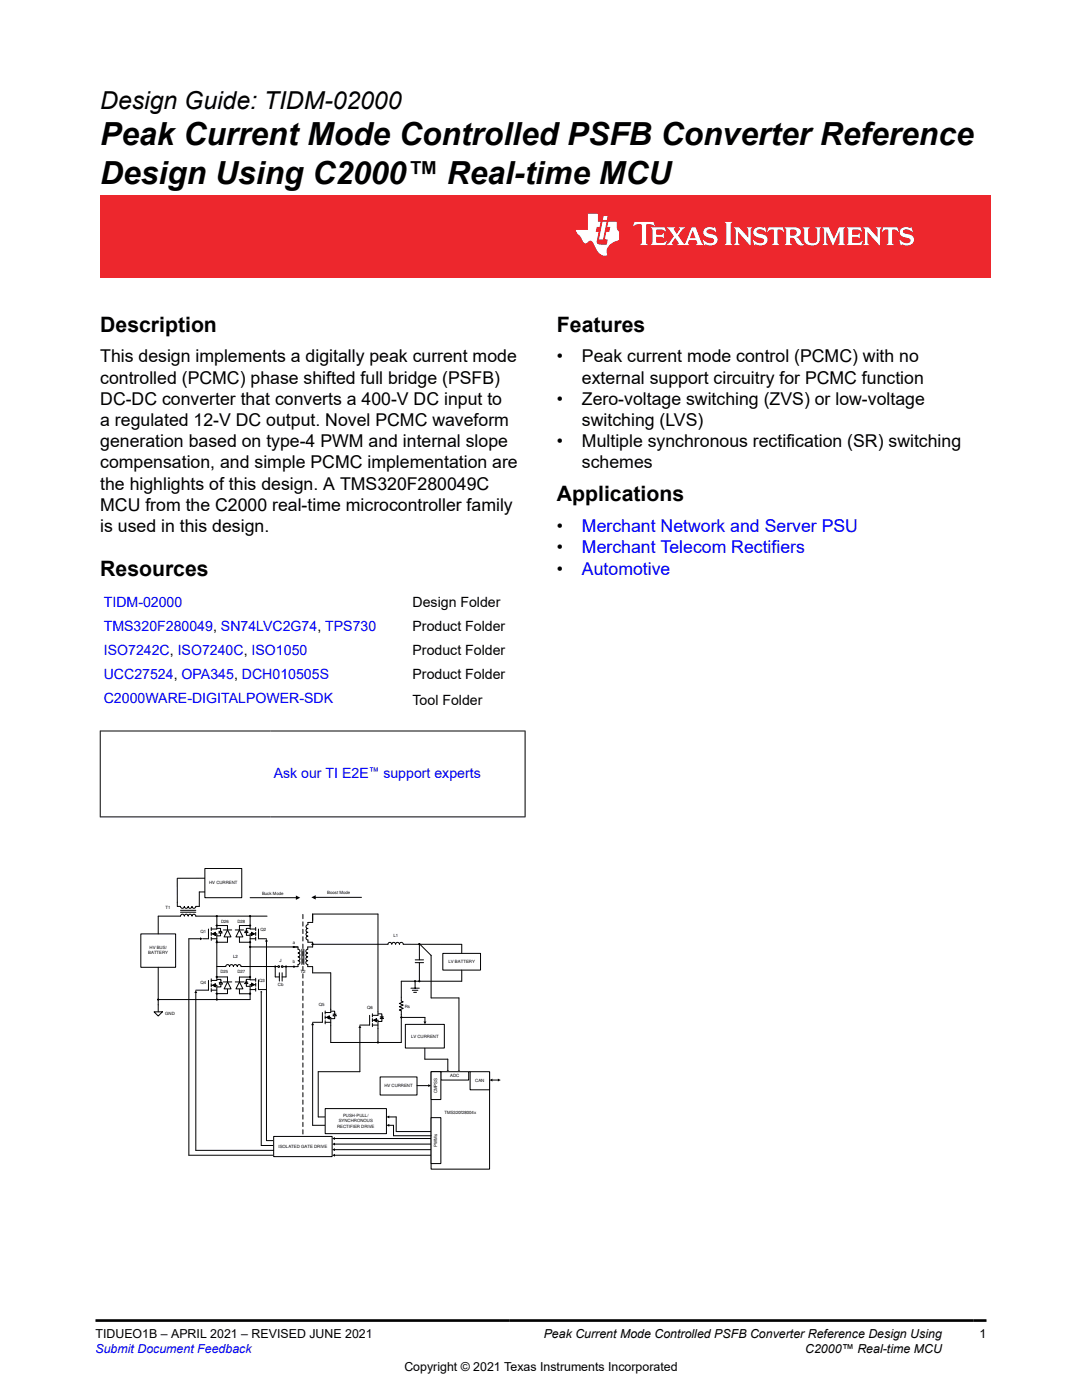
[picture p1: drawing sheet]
<svg xmlns="http://www.w3.org/2000/svg" width="216mm" height="279mm" viewBox="0 0 216 279" stroke-linecap="round" stroke-linejoin="round" font-family="sans-serif">
<path d="M20 39h177.8v16.4h-177.8z" fill="#ed272d"/>
<g fill="#fff">
<path d="M144.6 44.3h1.6l-.4 .3v.2v3.5v.3l.4 .3h-1.6l.3-.3v-.3v-3.5v-.2z"/>
<path d="M146.4 45.4h1.1l1.8 2v-1.7l-.3-.3h1.1l-.3 .5v3.1l-2.5-2.7v2l.3 .6h-1.2l.4-.6v-2.4z"/>
<path d="M150.6 45.7a1.86 1.86 0 0 1 1.9-.2l.2-.1 .1 .9a1.37 1.37 0 0 0-1.8-.3v.4l.4 .2a1.88 1.88 0 0 1 1.7 .9 1.37 1.37 0 0 1-.6 1.4 1.37 1.37 0 0 1-1.5-.1h-.2l-.3 .1-.2-1.1a1.46 1.46 0 0 0 2.1 .4v-.4l-.5-.3a1.47 1.47 0 0 1-1.6-1.1z"/>
<path d="M153.4 45.4h2.8l.2 .9a.95 .95 0 0 0-1.2-.4l-.1 2.4 .1 .3 .3 .3h-1.5l.4-.3v-.3v-2.3l-.2-.2a.95 .95 0 0 0-1 .5z"/>
<path d="M160.1 45.4h1.5l-.4 .5v1.8a.92 .92 0 0 0 .9 .8 .92 .92 0 0 0 1-.8v-1.8l-.4-.5h1.2l-.3 .3a5.2 5.2 0 0 1-.3 2.9 1.97 1.97 0 0 1-2.7-.3l-.1-2.4z"/>
<path d="M164.1 45.4h1.3l1 2.3 1-2.3h1.3l-.4 .5v2.4v.3l.4 .3h-1.5l.3-.6v-2.2l-1.2 2.9-1.4-2.9v2.2l.3 .6h-1.1l.3-.6v-2.4z"/>
<path d="M168.9 45.4h2.8l.3 .8h-.1l-.7-.4-1.1 .1-.1 1 1.2-.1 .4-.2v1l-.4-.3h-1.2l.1 1.1 .2 .1a1.76 1.76 0 0 0 1.8-.5l.1 .1-.4 .8h-2.9l.3-.3 .1-.3v-2.4l-.1-.2z"/>
<path d="M172.3 45.4h1l1.8 2v-1.7l-.3-.3h1.1l-.3 .5v3.1l-2.5-2.7v2l.3 .6h-1.1l.3-.6v-2.4z"/>
<path d="M176.2 45.4h2.9l.2 .9a.95 .95 0 0 0-1.3-.4v2.4v.3l.4 .3h-1.5l.3-.3 .1-.3v-2.3l-.3-.2a.95 .95 0 0 0-1 .5z"/>
<path d="M179.8 45.7a1.86 1.86 0 0 1 1.9-.2l.2-.1 .2 .9-.3-.2a1.02 1.02 0 0 0-1.6 .1l.2 .3 .3 .1a1.88 1.88 0 0 1 1.6 .9 1.37 1.37 0 0 1-.6 1.4 1.37 1.37 0 0 1-1.5-.1h-.2l-.3 .1-.3-1 .1-.1a1.45 1.45 0 0 0 2.1 .4v-.4l-.5-.3a1.46 1.46 0 0 1-1.6-1.1z"/>
<path d="M126.6 44.3l-.3 .8 .1 .1a1.59 1.59 0 0 1 1.7-.3v3.4l-.4 .6h1.6l-.4-.6v-3.3v-.1l.3-.1a1.81 1.81 0 0 1 1.5 .3l-.3-.8zM129.8 45.4l.4 .5v2.4l-.1 .3-.3 .3h2.9l.4-.8-.1-.1-.2 .3a2.48 2.48 0 0 1-1.8 .1v-1.1h1.1l.4 .3v-1l-.4 .2-1.1 .1v-1l1.2-.1 .6 .4h.1l-.3-.8zM133 45.4l1.5 1.7-.9 1.2-.6 .6h1.3l-.2-.3 .6-1.1 .7 1.1-.3 .3h2.5l-.3-.3 .2-.7h1.4l.2 .7-.2 .3h1.5l-.4-.5-1.2-3h-.8l-1.1 2.8-.3 .5-1.3-1.7 .8-1.1 .6-.5h-1.3l.3 .3-.7 1-.6-1 .3-.3zM138.2 46l.6 1.5h-1.2zM140.6 45.7a1 1 0 0 0-.2 1.1 1 1 0 0 0 .9 .6l1 .2a.48 .48 0 0 1 .2 .5 .48 .48 0 0 1-.4 .4 1.69 1.69 0 0 1-1.8-.7l.2 1.1 .2-.1a2 2 0 0 0 2.4-.5 1.08 1.08 0 0 0-1-1.5l-.9-.3-.2-.3a1.1 1.1 0 0 1 1.9 .1l-.2-.9-.3 .1-.4-.2a1.51 1.51 0 0 0-1.4 .4z"/>
<path d="M117.3 42.6v3.3h-2.4a1.96 1.96 0 0 0 .9 1.2l.2 .3a1.42 1.42 0 0 0 .9 1.2l.2-.1a.69 .69 0 0 1 .6-.4 .69 .69 0 0 1 .7 .4l.4 .9a1.93 1.93 0 0 0 2.4 1.5 2.02 2.02 0 0 1 1.5-2.7l.8-.3v-1.7a1.85 1.85 0 0 1-.4-2h-1.7l-.2 1.1h.6l-.2 1h-.6l-.2 1.1v.3l.5 .1-.2 1h-.8a.85 .85 0 0 1-1.2-.7l.3-1.8h-.5l.2-1h.5l.3-1.1h-.6v-1.6zM120.2 44.2l-.7 3.6h.8l.7-3.6zM120.4 43.1l-.1 .8h.8l.1-.8z"/>
<path d="M156.5 45.4l.4 .5v2.4l-.1 .3-.3 .3h1.5l-.3-.3v-1.1a.87 .87 0 0 1 1.1 .7 1.03 1.03 0 0 0 1.6 .6 1.9 1.9 0 0 1-1.1-1.2l-.4-.3a.94 .94 0 0 0 .9-1 .94 .94 0 0 0-.9-.9zM157.8 45.8h.1a.78 .78 0 0 1 1.1 .6 .61 .61 0 0 1-.7 .6h-.6z"/>
</g>
<path d="M19.9 145.9h84.9M20 145.8v17.3M104.8 145.8v17.3M19.9 163h84.9M35.4 175.3v4.8M31.6 199.5h18.3M49.9 189h9.5M62.4 192.9v1.3h3.6M89.4 211.4v2.3" fill="none" stroke="#000" stroke-width=".2"/>
<path d="M89.1 213.6h.5l-.2 .3z" fill="#000"/>
<path d="M60.4 182.5v44.4" fill="none" stroke="#000" stroke-width=".2" stroke-dasharray=".9 .6"/>
<path d="M28.1 186.4h6.9v6.6h-6.9z" fill-rule="evenodd" fill="#fff"/>
<path d="M28.1 186.4h6.9v6.6h-6.9z" fill="none" stroke="#000" stroke-width=".2"/>
<circle cx="55.6" cy="192.9" r=".17" fill="#fff"/>
<circle cx="55.6" cy="192.9" r=".17" fill="none" stroke="#000" stroke-width=".2"/>
<circle cx="56.3" cy="192.9" r=".17" fill="#fff"/>
<g fill="none" stroke="#000" stroke-width=".2">
<path d="M62.4 182.4v1.3M62.4 188v1M80.1 195.8h3.6M91.6 199.2v14.5M80.1 202.5l-.1 5.5h-14"/>
<circle cx="56.3" cy="192.9" r=".17"/>
</g>
<path d="M91.3 213.7h.5l-.2 .2z" fill="#000"/>
<path d="M88.4 190.3h7.5v3.3h-7.5z" fill-rule="evenodd" fill="#fff"/>
<path d="M52.1 198v30.6h2.5M88.4 190.3h7.5v3.3h-7.5zM37.7 230.6h16.9M53.2 227.6h1.4" fill="none" stroke="#000" stroke-width=".2"/>
<path d="M51.9 198l.2-.2 .3 .2z" fill="#000"/>
<path d="M54.6 226.8h11.7v4h-11.7z" fill-rule="evenodd" fill="#fff"/>
<path d="M63.5 213.9v9h1.3M54.6 226.8h11.7v4h-11.7zM62.4 224.6h2.5M79.1 225.8h6.9" fill="none" stroke="#000" stroke-width=".2"/>
<path d="M80.9 204.4h7.8v4.8h-7.8z" fill-rule="evenodd" fill="#fff"/>
<path d="M80.1 203h4.7M80.9 204.4h7.8v4.8h-7.8z" fill="none" stroke="#000" stroke-width=".2"/>
<path d="M75.8 214.9h7.4v3.6h-7.4z" fill-rule="evenodd" fill="#fff"/>
<path d="M75.8 214.9h7.4v3.6h-7.4z" fill="none" stroke="#000" stroke-width=".2"/>
<path d="M86 213.9h11.7v19.4h-11.7z" fill-rule="evenodd" fill="#fff"/>
<path d="M86 213.9h11.7v19.4h-11.7z" fill="none" stroke="#000" stroke-width=".2"/>
<path d="M88 213.9h5.5v1.6h-5.5z" fill-rule="evenodd" fill="#fff"/>
<path d="M88 213.9h5.5v1.6h-5.5z" fill="none" stroke="#000" stroke-width=".2"/>
<path d="M86 213.9h2v5.5h-2z" fill-rule="evenodd" fill="#fff"/>
<path d="M86 213.9h2v5.5h-2zM78.5 224.6v2.1M79.1 222.9v2.9" fill="none" stroke="#000" stroke-width=".2"/>
<path d="M64.9 221.2h12.2v5h-12.2z" fill-rule="evenodd" fill="#fff"/>
<path d="M40.9 178h-1.1M41.2 175.3h-5.8M64.9 221.2h12.2v5h-12.2z" fill="none" stroke="#000" stroke-width=".2"/>
<path d="M40.9 173.3h7.3v5.9h-7.3z" fill-rule="evenodd" fill="#fff"/>
<path d="M40.9 173.3h7.3v5.9h-7.3zM43.3 182.9v1.8M66.1 201.8h.7v.6l-.4 .3h.7l-.3-.3M66.4 202.4h.7M66.8 202.8v.5h-.7" fill="none" stroke="#000" stroke-width=".2"/>
<path d="M93.8 213.9h3.9v3.6h-3.9z" fill-rule="evenodd" fill="#fff"/>
<g fill="none" stroke="#000" stroke-width=".2">
<path d="M49.9 179.2h9.2M62.9 179.1h9.2M31.6 182.8v3.6M31.6 193v7.5M40 187.4h-2.3v43.2M41.6 185.4v2h-1.1M42.2 186.4h1.1v1.6M42.2 187.4h1.1M42.2 185.1v.6M42.2 186.1v.6M42.2 187v.7M42.4 186.4l.6-.3v.6z"/>
<path d="M43.3 184.7v.7h-1.1M43.3 185.3h.7v.6l-.3 .3h.6l-.3-.3M43.3 195.5h.8v.6M43.7 185.9h.6M43.7 196.1h.7M43.7 196.4l.4-.3 .3 .3zM44 186.2v.6h-.7M44.1 196.4v.6h-.8M45.4 184.7v3.3M48.8 196h.7M48.8 185.8h.7M49.1 196.3v.5h.8"/>
<path d="M49.1 196l.4 .3h-.7zM49.2 186.2v.5h.7M49.9 195.4h-.8v.6M49.9 185.3h-.7v.5l-.4 .3h.7l-.3-.3M83.8 188.5l2.2 2.2M86 190.6v8.6h5.6M92.1 188.5v1.7M75.5 202.3h.7v.6l-.3 .4h.6l-.3-.3M75.9 202.9h.6M76.2 203.3v.5h-.7M84.8 209.2v2.2h4.6M93.8 213.9h3.9v3.6h-3.9z"/>
</g>
<path d="M59 178.7l.9 .5-.9 .4zM62.1 179.1l.9-.4v.8zM39.9 187.1l.6 .3-.6 .2zM42.4 186.4l.6-.3v.6z" fill="#000"/>
<path d="M45.4 185.6l.7 1.4h-1.4z" fill="#fff"/>
<g fill="none" stroke="#000" stroke-width=".2">
<path d="M43.3 184.7h2.1M43.3 188h2.1M44.6 185.6h1.6M45.4 185.6l.7 1.4h-1.4zM47.8 184.7v3.3M49.9 184.7v.7h1.1M49.9 187.4h1.1M50.2 186.1l.5 .3-.5 .3zM51 186.4h-1.1v8.5M51 185.1v.6M51 186.1v.6M51 187v.7"/>
<path d="M51.6 185.4v2h1.6"/>
</g>
<path d="M50.2 186.1l.5 .3-.5 .3z" fill="#000"/>
<path d="M47.8 185.6l.7 1.4h-1.4z" fill="#fff"/>
<g fill="none" stroke="#000" stroke-width=".2">
<path d="M41.6 195.7v1.9h-2.5M42.2 196.6h1.1v2.9M42.2 197.6h1.1M42.2 195.3v.7M42.2 196.3v.7M42.2 197.3v.6M42.4 196.6l.6-.3v.7zM43.1 184.7h.2M43.1 188h.2M43.3 195h2.1v3.3h-2.1M43.3 187.7v8h-1.1M43.3 192.9h1.7a.38 .38 0 0 1 .4-.4 .38 .38 0 0 1 .4 .4 .38 .38 0 0 1 .4-.4 .38 .38 0 0 1 .4 .4 .38 .38 0 0 1 .4-.4 .38 .38 0 0 1 .3 .4 .38 .38 0 0 1 .4-.4 .38 .38 0 0 1 .4 .4h7.3"/>
<path d="M46.9 185.6h1.7M47.8 185.6l.7 1.4h-1.4zM47.8 184.7h2.1M47.8 188h2.1M49.8 189h.1M49.9 194.9v.6h1.1M49.9 197.5h1.1M49.9 195h-2.1v3.3h2.1M50.2 196.2l.5 .3-.5 .3zM51 196.5h-1.1v3M51 195.2v.7M51 196.2v.6"/>
<path d="M51 197.2v.6M51.6 195.5v2h1.6M53.2 187.8v39.8M54.9 192.9v2.1h.8M55.7 194.1v1.7M56.3 194.1v1.7M56.9 192.9h.2v2.1h-.8"/>
</g>
<g fill="#000">
<path d="M42.4 196.6l.6-.3v.7zM50.2 196.2l.5 .3-.5 .3zM53.2 187.3l.3 .6h-.6z"/>
<circle cx="43.3" cy="184.7" r=".21"/>
<circle cx="43.3" cy="188" r=".21"/>
<circle cx="49.9" cy="184.7" r=".21"/>
<circle cx="49.9" cy="188" r=".21"/>
<circle cx="49.9" cy="195" r=".21"/>
<circle cx="49.9" cy="198.3" r=".21"/>
<circle cx="49.9" cy="189" r=".21"/>
<circle cx="54.9" cy="192.9" r=".21"/>
<circle cx="57.1" cy="192.9" r=".21"/>
</g>
<path d="M45.4 196l.7 1.4h-1.4z" fill="#fff"/>
<path d="M44.6 196h1.6M45.4 196l.7 1.4h-1.4z" fill="none" stroke="#000" stroke-width=".2"/>
<path d="M47.8 196l.7 1.4h-1.4z" fill="#fff"/>
<g fill="none" stroke="#000" stroke-width=".2">
<path d="M39.8 178v2.9h-.7a.38 .38 0 0 1-.4 .4 .38 .38 0 0 1-.4-.4 .38 .38 0 0 1-.4 .4 .38 .38 0 0 1-.4-.4 .38 .38 0 0 1-.3 .4 .38 .38 0 0 1-.4-.4 .38 .38 0 0 1-.4 .4 .38 .38 0 0 1-.4-.4h-.6v-.8M31.6 182.8h4.4a.38 .38 0 0 1 .4-.3 .38 .38 0 0 1 .4 .3 .38 .38 0 0 1 .4-.3 .38 .38 0 0 1 .3 .3 .38 .38 0 0 1 .4-.3 .38 .38 0 0 1 .4 .3 .38 .38 0 0 1 .4-.3 .38 .38 0 0 1 .4 .3h14.2M36 182.1h3.1M36 181.7h3.1M39.1 198.1v31.5h15.5M43.1 195h.2M43.1 198.3h.2M43.1 199.5h.2M46.9 196h1.7M47.8 196l.7 1.4h-1.4zM49.9 182.8v1.9M62.4 188.5h15a.38 .38 0 0 1 .4-.4 .38 .38 0 0 1 .4 .4 .38 .38 0 0 1 .4-.4 .38 .38 0 0 1 .3 .4 .38 .38 0 0 1 .4-.4 .38 .38 0 0 1 .4 .4 .38 .38 0 0 1 .4-.4 .38 .38 0 0 1 .4 .4h11.6"/>
<path d="M62.4 182.4h13v20.2h-1.1M66 194.2v7.9h-1.1M80.1 195.8v4l.4 .1-.8 .4 .8 .3-.8 .3 .8 .3-.8 .4 .4 .1v.8M82 197.2h1.7M82.3 197.6h1.1M82.5 198h.6M82.7 195.8h.1v1.4M82.8 192.1h1.7M82.8 191.6h1.7M83.5 188.4h.2v3.2M83.7 192.1v3.7M92.1 193.6v2.2h-8.6"/>
<path d="M62.4 204.5v20.1M64.3 202.1v1.9h-1.9M64.9 203h1.1v5M64.9 204h1.1M64.9 201.8v.6M64.9 202.7v.7M64.9 203.7v.6M65.2 203l.5-.3v.7zM71.8 205.1v8.8h-8.3M73.8 202.6v2h-2M74.3 203.6h1.1v4.4h-.1M74.3 204.6h1.1"/>
<path d="M74.3 202.3v.6M74.3 203.3v.6M74.3 204.3v.6M74.6 203.6l.5-.3v.6zM80 203h.1M84.8 203v.9M66.8 227.2h19.4M66.8 228.3h19.4M66.8 229.4h19.4M66.8 230.6h19.4"/>
</g>
<g fill="#000">
<path d="M39.1 197.6l.3 .6h-.6zM62.4 204l.3 .6h-.6zM65.2 203l.5-.3v.7zM71.8 204.6l.3 .5h-.6zM74.6 203.6l.5-.3v.6zM84.5 203.9h.6l-.3 .5zM66.3 227.2l.5-.3v.6zM66.3 228.3l.5-.3v.6zM66.3 229.4l.5-.2v.5zM66.3 230.6l.5-.3v.5z"/>
<circle cx="43.3" cy="195" r=".21"/>
<circle cx="43.3" cy="198.3" r=".21"/>
<circle cx="43.3" cy="199.5" r=".21"/>
<circle cx="43.3" cy="182.8" r=".21"/>
<circle cx="49.9" cy="182.8" r=".21"/>
<circle cx="82.8" cy="195.8" r=".21"/>
<circle cx="83.7" cy="195.8" r=".21"/>
<circle cx="83.7" cy="188.4" r=".21"/>
<circle cx="75.4" cy="208" r=".21"/>
<circle cx="80.1" cy="203" r=".21"/>
</g>
<path d="M86 223.1h2v9.1h-2z" fill-rule="evenodd" fill="#fff"/>
<g fill="none" stroke="#000" stroke-width=".2">
<path d="M31.4 199.5h.2M58.5 189h1v.4a.38 .38 0 0 1 .3 .4 .38 .38 0 0 1-.3 .4 .38 .38 0 0 1 .3 .4 .38 .38 0 0 1-.3 .4 .38 .38 0 0 1 .3 .3 .38 .38 0 0 1-.3 .4 .38 .38 0 0 1 .3 .4 .38 .38 0 0 1-.3 .4v.4h-3M60.2 189.4v3.1M60.6 189.4v3.1M62.2 188.5h.2M62.4 189h-1v.4a.38 .38 0 0 0-.4 .4 .38 .38 0 0 0 .4 .4 .38 .38 0 0 0-.4 .4 .38 .38 0 0 0 .4 .4 .38 .38 0 0 0-.4 .3 .38 .38 0 0 0 .4 .4 .38 .38 0 0 0-.4 .4 .38 .38 0 0 0 .4 .4v.4h1M62.4 182.4v1.7h-1v.4a.38 .38 0 0 0-.3 .4 .38 .38 0 0 0 .3 .4 .38 .38 0 0 0-.3 .4 .38 .38 0 0 0 .3 .4 .38 .38 0 0 0-.3 .3 .38 .38 0 0 0 .3 .4 .38 .38 0 0 0-.3 .4 .38 .38 0 0 0 .3 .4v.4h1M30.7 201.9h1.7l-.8 .9zM31.6 200.5v1.4M83.2 216.7h2.3M98.2 215.5h1.2M77.6 222.9h1.5"/>
<path d="M77.6 224.6h.9M78.5 226.7h7.5M86 223.1h2v9.1h-2z"/>
</g>
<g fill="#000">
<path d="M85.5 216.4l.5 .3-.5 .2zM97.7 215.5l.6-.2v.5zM99.3 215.3l.6 .2-.6 .3zM77.1 222.9l.6-.3v.6zM77.1 224.6l.6-.3v.6z"/>
<circle cx="31.6" cy="199.5" r=".21"/>
<circle cx="58.6" cy="189" r=".21"/>
<circle cx="58.7" cy="192.9" r=".21"/>
<circle cx="62.4" cy="188.5" r=".21"/>
</g>
<path d="M27.7 3.7l-.2 .6 .5-.3h.6v.2v2.2l-.2 .3h1l-.2-.3v-2.2v-.2h.5l.5 .3-.1-.6zM29.8 4.4l.2 .4v1.6l-.2 .3h1.9l.1-.6a1.08 1.08 0 0 1-1.3 .2v-.6h.6l.4 .1v-.6l-.4 .2h-.6v-.6l.2-.1a1 1 0 0 1 1 .3l-.1-.6zM31.8 4.4l1 1.2-1 1.1h.9l-.2-.2 .4-.7 .5 .7-.2 .2h1.6l-.2-.2 .1-.4h1l.1 .4-.1 .2h.9l-.2-.3-.8-2h-.5l-1 2.2-.8-1.1 .9-1.1h-.8l.2 .2-.5 .7-.3-.7 .1-.2zM35.2 4.8l.4 1h-.8zM36.8 4.6a.65 .65 0 0 0-.2 .7 .65 .65 0 0 0 .6 .4l.7 .2 .1 .2a.79 .79 0 0 1-.7 .4 .79 .79 0 0 1-.7-.5l.1 .7 .2-.1a.93 .93 0 0 0 1.1 .1 .93 .93 0 0 0 .4-.9 1.46 1.46 0 0 0-1.2-.6l-.1-.4a1.09 1.09 0 0 1 1.2 .2l-.2-.6-.1 .1-.6-.1zM28.4 7.2l.2 .4v2.3l-.2 .4h1l-.2-.4v-2.3l.2-.4zM29.6 7.9l.2 .4v1.6l-.2 .4h.8l-.3-.4v-1.4l1.7 1.8v-2l.2-.4h-.8l.2 .3 .1 1.1-1.2-1.4zM32.3 8.1a.65 .65 0 0 0-.2 .7 .65 .65 0 0 0 .7 .4l.6 .2 .1 .3a.79 .79 0 0 1-.7 .3 .79 .79 0 0 1-.7-.5l.1 .8 .2-.1a.93 .93 0 0 0 1.1 0 .93 .93 0 0 0 .4-.9 1.46 1.46 0 0 0-1.2-.6l-.1-.4a1.09 1.09 0 0 1 1.2 .2l-.2-.6-.1 .1-.6-.1zM34.1 7.9l-.1 .7a.63 .63 0 0 1 .7-.4l.1 1.7-.3 .4h1l-.2-.4v-1.7a.66 .66 0 0 1 .8 .4l-.1-.7zM36.2 7.9l.2 .4v1.6l-.2 .4h.9l-.2-.2v-.8l.5 .1 .1 .1a.79 .79 0 0 0 1.2 .7l-1-1a.61 .61 0 0 0 .6-.6 .61 .61 0 0 0-.5-.6zM36.9 8.3l.2-.1a.47 .47 0 0 1 .5 .1 .47 .47 0 0 1 .1 .5l-.2 .2h-.6zM38.5 7.9l.2 .3a2.27 2.27 0 0 0 .4 1.9 1.04 1.04 0 0 0 1.7-.6v-1.3l.2-.3h-.8l.2 .4v1.2a.6 .6 0 0 1-.6 .5 .6 .6 0 0 1-.6-.5v-1.2l.3-.4zM41.1 7.9l.2 .4v1.6l-.2 .4h.7l-.2-.4v-1.5l.9 1.9 .8-1.9v1.5l-.2 .4h1l-.3-.4v-1.6l.3-.4h-.8l-.7 1.6-.7-1.6zM44.3 7.9l.2 .4v1.6l-.2 .4h1.9l.1-.6a1.09 1.09 0 0 1-1.3 .1v-.6h.6l.4 .2v-.7l-.4 .2h-.6v-.5l.2-.2a1.01 1.01 0 0 1 1 .3l-.1-.6zM46.4 7.9l.3 .4v1.6l-.3 .4h.8l-.2-.4v-1.4l1.6 1.8v-2l.2-.4h-.7l.2 .3v1.1l-1.2-1.4zM49 7.9l-.1 .7a.63 .63 0 0 1 .8-.4v1.7l-.3 .4h1l-.2-.4v-1.7a.66 .66 0 0 1 .8 .4l-.1-.7zM51.4 8.1a.65 .65 0 0 0-.2 .7 .65 .65 0 0 0 .6 .4l.6 .2 .2 .3a.79 .79 0 0 1-.8 .3 .79 .79 0 0 1-.6-.5l.1 .8 .2-.1a.93 .93 0 0 0 1 0 .93 .93 0 0 0 .5-.9 1.46 1.46 0 0 0-1.3-.6l-.1-.4a1.09 1.09 0 0 1 1.3 .2l-.2-.6-.2 .1-.5-.1z" fill="#231f20"/>
<path d="M21.1 2.3v2.8h-2.1l.1 .4 .9 .9a.95 .95 0 0 0 .9 .9 .59 .59 0 0 1 .6-.3 .59 .59 0 0 1 .5 .3l.4 .8a1.59 1.59 0 0 0 2.1 1.3 1.61 1.61 0 0 1 1-2.2l1-.4-.1-1.4a1.59 1.59 0 0 1-.4-1.7h-1.4l-.2 .9h.5l-.1 .8h-.5l-.2 1v.3h.4l-.2 .9h-.6a.73 .73 0 0 1-1.1-.6l.3-1.6h-.5l.2-.8h.5l.2-.9h-.5v-1.4zM23.6 3.7l-.6 3h.7l.6-3zM23.8 2.7l-.1 .7h.7l.1-.7z" fill="#ed1c24"/>
<path d="M19 15h177.8M19 263.5h177.8" fill="none" stroke="#000" stroke-width=".53"/>
<path d="M0 0h215.9v15.9h-215.9z" fill-rule="evenodd" fill="#fff"/>
<g font-size="6.3">
<text x="20" y="29">Peak Current Mode Controlled PSFB Converter Reference</text>
<text x="20" y="36.6">Design Using C2000™ Real-time MCU</text>
</g>
<text font-size="4.9" x="20" y="21.8">Design Guide: TIDM-02000</text>
<g font-size="4.2">
<text x="20" y="66.2">Description</text>
<text x="111.1" y="66.2">Features</text>
<text x="111.1" y="100">Applications</text>
<text x="20" y="114.9">Resources</text>
</g>
<g font-size="3.5">
<text x="20" y="72.3">This design implements a digitally peak current mode</text>
<text x="20" y="76.6">controlled (PCMC) phase shifted full bridge (PSFB)</text>
<text x="111.1" y="72.3">•</text>
<text x="116.1" y="72.3">Peak current mode control (PCMC) with no</text>
<text x="116.1" y="76.6">external support circuitry for PCMC function</text>
<text x="20" y="80.8">DC-DC converter that converts a 400-V DC input to</text>
<text x="111.1" y="80.8">•</text>
<text x="116.1" y="80.8">Zero-voltage switching (ZVS) or low-voltage</text>
<text x="20" y="85">a regulated 12-V DC output. Novel PCMC waveform</text>
<text x="20" y="89.3">generation based on type-4 PWM and internal slope</text>
<text x="111.1" y="89.3">•</text>
<text x="116.1" y="85">switching (LVS)</text>
<text x="116.1" y="89.3">Multiple synchronous rectification (SR) switching</text>
<text x="20" y="93.5">compensation, and simple PCMC implementation are</text>
<text x="116.1" y="93.5">schemes</text>
<text x="20" y="97.7">the highlights of this design. A TMS320F280049C</text>
<text x="20" y="102">MCU from the C2000 real-time microcontroller family</text>
<text x="20" y="106.2">is used in this design.</text>
<text x="111.1" y="106.2">•</text>
<text x="111.1" y="110.4">•</text>
<text x="111.1" y="114.7">•</text>
</g>
<g font-size="3.5" fill="#00f">
<text x="116.1" y="106.2">Merchant Network and Server PSU</text>
<text x="116.1" y="110.4">Merchant Telecom Rectifiers</text>
<text x="116.1" y="114.7">Automotive</text>
</g>
<g font-size="2.8" fill="#00f">
<text x="20.7" y="121.1">TIDM-02000</text>
<text x="20.7" y="125.9">TMS320F280049, SN74LVC2G74, TPS730</text>
<text x="20.7" y="130.7">ISO7242C, ISO7240C, ISO1050</text>
<text x="20.7" y="135.5">UCC27524, OPA345, DCH010505S</text>
<text x="20.7" y="140.3">C2000WARE-DIGITALPOWER-SDK</text>
<text x="54.6" y="155.3">Ask our TI E2E</text>
<text x="76.5" y="155.3">support experts</text>
</g>
<g font-size="2.8">
<text x="82.3" y="121.1">Design Folder</text>
<text x="82.3" y="125.9">Product Folder</text>
<text x="82.3" y="130.7">Product Folder</text>
<text x="82.3" y="135.5">Product Folder</text>
<text x="82.3" y="140.7">Tool Folder</text>
</g>
<g font-size="2.5">
<text x="19" y="267.1">TIDUEO1B – APRIL 2021 – REVISED JUNE 2021</text>
<text x="108.5" y="267.1">Peak Current Mode Controlled PSFB Converter Reference Design Using</text>
<text x="195.5" y="267.1">1</text>
<text x="80.7" y="273.5">Copyright © 2021 Texas Instruments Incorporated</text>
<text x="160.7" y="270">C2000™ Real-time MCU</text>
</g>
<text font-size="2.5" fill="#00f" x="19" y="270">Submit Document Feedback</text>
<text font-size="2.1" fill="#00f" x="73.6" y="154.6">™</text>
<g font-size=".9">
<text x="41.7" y="176.5">HV CURRENT</text>
<text x="52.3" y="178.6">Buck Mode</text>
<text x="65.3" y="178.4">Boost Mode</text>
<text x="33" y="181.4">T1</text>
<text x="44.1" y="184.2">D26</text>
<text x="47.4" y="184.2">D28</text>
<text x="52" y="185.9">Q2</text>
<text x="29.6" y="190.5">BATTERY</text>
<text x="29.8" y="189.5">HV BUS/</text>
<text x="40" y="186.2">Q1</text>
<text x="46.5" y="191.2">L2</text>
<text x="55.8" y="191.9">J</text>
<text x="58.4" y="188.4">a</text>
<text x="78.5" y="187">L1</text>
<text x="40" y="196.4">Q4</text>
<text x="44" y="194.2">D25</text>
<text x="47.4" y="194.2">D27</text>
<text x="51.7" y="195.9">Q3</text>
<text x="55.5" y="196.7">Cb</text>
<text x="58.4" y="192.3">b</text>
<text x="60" y="194.2">T2</text>
<text x="89.5" y="192.2">LV BATTERY</text>
<text x="33" y="202.5">GND</text>
<text x="63.6" y="200.8">Q5</text>
<text x="73.3" y="201.3">Q6</text>
<text x="80.8" y="201.2">Rs</text>
<text x="82" y="207.1">LV CURRENT</text>
<text x="89.8" y="215">ADC</text>
<text x="94.8" y="215.9">CAN</text>
<text x="76.7" y="217">HV CURRENT</text>
<text x="87.3" y="218.2" transform="rotate(-90 87.3 218.2)">CMPSS</text>
<text x="67.3" y="225">RECTIFIER DRIVE</text>
<text x="67.6" y="224">SYNCHRONOUS</text>
<text x="68.5" y="223">PUSH-PULL/</text>
<text x="88.7" y="222.3">TMS320f28004x</text>
<text x="55.6" y="229.1">ISOLATED GATE DRIVE</text>
<text x="87.3" y="228.9" transform="rotate(-90 87.3 228.9)">PWMs</text>
</g>
</svg>
